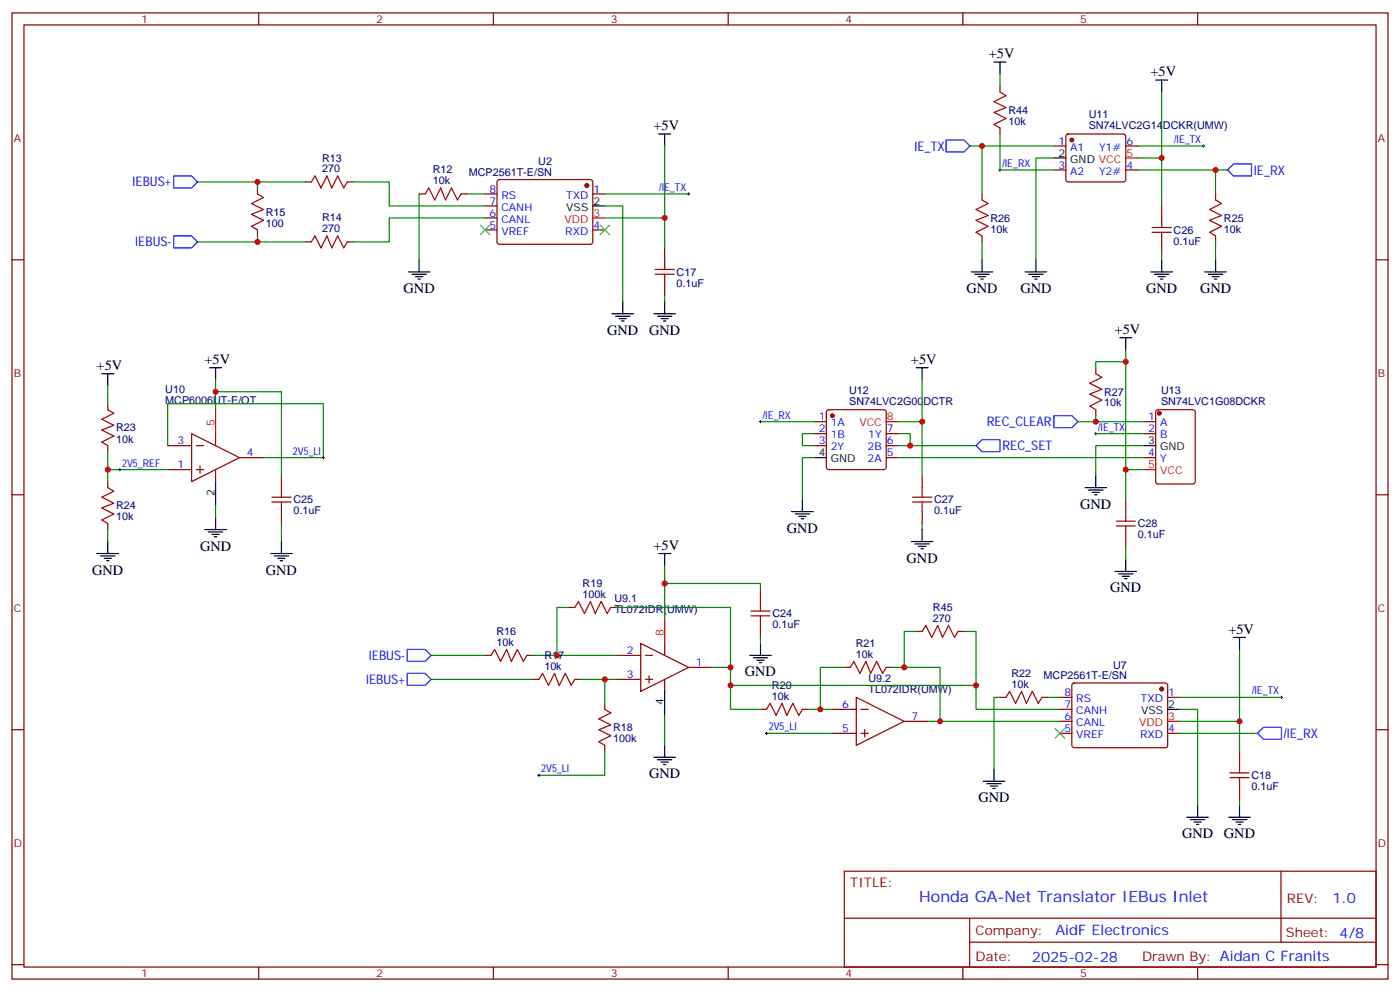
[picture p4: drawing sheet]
<svg xmlns="http://www.w3.org/2000/svg" width="412mm" height="292mm" viewBox="0 0 412 292" stroke-linecap="round" stroke-linejoin="round" font-family="sans-serif">
<g fill="none" stroke="#870000" stroke-width=".35">
<path d="M3.5 3.8h405.4v284.3h-405.4zM7.1 7.3h398.2v277.3h-398.2zM76.2 3.8v3.5M145.3 3.8v3.5M214.5 3.8v3.5M283.6 3.8v3.5M352.8 3.8v3.5M294.6 25.3v1.8M294.6 37.7v1.7M314.2 39.6l.5-.2h16.2l.5 .2 .2 .5v12.7l-.2 .5-.5 .3h-16.2l-.5-.3-.2-.5v-12.7zM75.8 55.3v1.8M90 53.6h1.7"/>
<path d="M102.3 53.6h1.8M123.5 57.1h1.7M135.8 57.1h1.8M142.9 57.1h3.5M146.6 53.1l.5-.3 27.1 .1 .4 .7v17.9l-.7 .4-27.1-.1-.4-.6v-17.6zM174.6 57.1h3.6M289.3 57.1v1.7M310.4 43h3.6M310.4 50h3.6M331.6 43h3.5M331.6 50h3.5M358.1 57.1v1.7"/>
<path d="M3.5 76.5h3.6M75.8 67.7v1.7M90 71.2h1.7M102.3 71.2h1.8M142.9 67.7h3.5M142.9 64.1h3.5M142.9 60.6h3.5M174.6 67.7h3.6M195.8 73v3.5M289.3 69.4v1.8M342.2 60.6v3.5M342.2 71.2v3.5"/>
<path d="M358.1 69.4v1.8M405.3 76.5h3.6M195.8 83.5v3.6M31.7 118.8v1.8M322.8 108.2v1.8M31.7 131.2v1.7M49.4 131.2h7M49.4 138.2h7M56.4 127.6l14.2 7.1-14.2 7zM57.9 131.2h2.1M57.9 138.2h2.1M58.9 137.2v2.1"/>
<path d="M63.5 127.6v3.6M63.5 138.2v3.5M70.6 134.7h7M82.9 140v3.5M239.9 131.2h3.5M239.9 124.1h3.5M239.9 127.6h3.5M243.7 120.8l.4-.2h16.2l.5 .2 .3 .5v16.2l-.3 .5-.5 .2h-16.2l-.5-.2-.2-.5v-16.2zM261.1 131.2h3.5M261.1 134.7h3.5M261.1 127.6h3.5M271.6 140v3.5"/>
<path d="M322.8 120.6v1.7M336.9 134.7h3.5M336.9 124.1h3.5M336.9 127.6h3.5M340.7 120.8l.4-.2h10.3l.6 .4 .1 20.7-.5 .7-10.5 .1-.6-.5-.1-20.7zM3.5 145.6h3.6M31.7 141.7v1.8M31.7 154.1v1.8M82.9 150.6v3.5M271.6 150.6v3.5M331.6 147v3.6M331.6 157.6v3.5"/>
<path d="M405.3 145.6h3.6M167.6 178.8h1.7M179.9 178.8h1.8M224 173.5v3.5M142.9 192.9h1.7M155.2 192.9h1.8M157 200h1.7M169.3 200h1.8M181.7 192.9h7M181.7 200h7M188.7 189.4l14.1 7-14.1 7.1zM190.1 192.9h2.2"/>
<path d="M190.1 200h2.2M191.2 198.9v2.1M195.8 189.4v3.5M195.8 200v3.5M202.8 196.4h7.1M224 184.1v3.5M248.7 196.4h1.8M261.1 196.4h1.7M269.9 185.8h1.7M282.2 185.8h1.8M3.5 214.8h3.6M178.2 207v1.8"/>
<path d="M178.2 219.4v1.7M224 208.8h1.8M236.4 208.8h1.7M245.2 215.8h7M245.2 208.8h7M252.2 205.2l14.1 7.1-14.1 7.1zM253.6 215.8h2.2M253.6 208.8h2.2M254.7 214.8v2.1M266.3 212.3h7.1M294.6 205.2h1.7M306.9 205.2h1.8"/>
<path d="M312.2 205.2h3.5M312.2 215.8h3.5M312.2 212.3h3.5M312.2 208.8h3.5M316 201.2l.4-.2 27.1 .1 .5 .6-.1 17.9-.6 .5-27.1-.1-.5-.6v-17.7zM344 205.2h3.5M344 215.8h3.5M405.3 214.8h3.6M365.1 221.1v3.5M365.1 231.7v3.5M248.7 256.4h156.6v28.2h-156.6zM377.3 256.4v20.9"/>
<path d="M248.7 270.2h156.5M285.6 277.3h119.6M285.6 270.2v14.2M3.5 283.9h3.6M76.2 284.6v3.5M145.3 284.6v3.5M214.5 284.6v3.5M283.6 284.6v3.5M352.8 284.6v3.5M405.3 283.9h3.6"/>
</g>
<g fill="#870000" stroke="#870000" stroke-width=".35">
<circle cx="172.9" cy="54.6" r=".53"/>
<circle cx="342.2" cy="202.8" r=".53"/>
<circle cx="315.7" cy="41.2" r=".53"/>
<circle cx="245.2" cy="122.3" r=".53"/>
<circle cx="341.5" cy="121.6" r=".53"/>
</g>
<g fill="none" stroke="#000" stroke-width=".35">
<path d="M292.8 18.3h3.5M294.6 18.3v3.5M194 39.4h3.6M195.8 39.4v3.6M340.4 23.6h3.6M342.2 23.6v3.5M310.4 46.5h3.6M123.5 76.5v3.5M174.6 60.6h3.6M289.3 76.5v3.5M305.2 76.5v3.5M342.2 76.5v3.5"/>
<path d="M358.1 76.5v3.5M120.3 80h6.3M121.4 80.7h4.2M122.4 81.4h2.1M123.1 82.1h.7M180.3 92.4h6.3M181.3 93.1h4.3M182.4 93.8h2.1M183.1 94.5h.7M183.4 88.8v3.6M192.6 92.4h6.4M193.7 93.1h4.2"/>
<path d="M194.7 93.8h2.1M195.4 94.5h.7M195.8 88.8v3.6M286.1 80h6.4M287.2 80.7h4.2M288.2 81.4h2.1M288.9 82.1h.7M302 80h6.3M303 80.7h4.3M304.1 81.4h2.1M304.8 82.1h.7M329.8 99.4h3.6"/>
<path d="M331.6 99.4v3.5M339 80h6.4M340.1 80.7h4.2M341.1 81.4h2.2M341.8 82.1h.7M354.9 80h6.3M356 80.7h4.2M357 81.4h2.1M357.7 82.1h.7M30 110h3.5M31.7 110v3.5M61.7 108.2h3.6"/>
<path d="M63.5 108.2v3.6M269.9 108.2h3.5M271.6 108.2v3.6M239.9 134.7h3.5M322.8 140v3.5M336.9 131.2h3.5M31.7 159.4v3.5M60.3 155.9h6.4M61.4 156.6h4.2M62.4 157.3h2.2M63.1 158h.8M63.5 141.7v7.1"/>
<path d="M63.5 152.3v3.6M82.9 159.4v3.5M233.2 150.6h6.3M234.2 151.3h4.3M235.3 152h2.1M236 152.7h.7M236.4 147v3.6M268.5 159.4h6.3M271.6 155.9v3.5M319.6 143.5h6.4M320.7 144.2h4.2M321.7 144.9h2.1"/>
<path d="M322.4 145.6h.7M28.6 162.9h6.3M29.6 163.6h4.3M30.7 164.3h2.1M31.4 165h.7M79.7 162.9h6.4M80.8 163.6h4.2M81.8 164.3h2.2M82.5 165h.8M194 162.9h3.6M195.8 162.9v3.5M269.5 160.1h4.3"/>
<path d="M270.6 160.8h2.1M271.3 161.5h.7M328.4 168.2h6.4M329.5 168.9h4.2M330.6 169.6h2.1M331.3 170.3h.7M331.6 164.7v3.5M220.8 192.9h6.4M221.9 193.6h4.2M223 194.3h2.1M223.7 195h.7M224 189.4v3.5"/>
<path d="M363.4 187.6h3.5M365.1 187.6v3.5M195.8 203.5v7M195.8 219.4v3.5M344 208.8h3.5M192.6 222.9h6.4M193.7 223.6h4.2M194.7 224.3h2.1M195.4 225h.7M289.6 229.9h6.4M290.7 230.6h4.2M291.7 231.4h2.2"/>
<path d="M292.5 232.1h.7M292.8 226.4v3.5M352.8 237v3.5M365.1 237v3.5M349.6 240.5h6.4M350.7 241.2h4.2M351.7 241.9h2.1M352.4 242.6h.7M361.9 240.5h6.4M363 241.2h4.2M364.1 241.9h2.1M364.8 242.6h.7"/>
</g>
<path d="M331.6 46.5h3.5M174.6 64.1h3.6M63.5 120.6v7M261.1 124.1h3.5M336.9 138.2h3.5M195.8 182.3v7.1M344 212.3h3.5" fill="none" stroke="#f00" stroke-width=".35"/>
<g fill="none" stroke="#008700" stroke-width=".35">
<path d="M294.6 39.4v10.6h15.8M294.6 21.8v3.5M342.2 27.1v19.4h-7.1M58.2 53.6h31.8M75.8 53.6v1.7M104.1 53.6h10.6v7h28.2M123.5 57.1v19.4M137.6 57.1h5.3M178.2 57.1h24.6M195.8 43v21.1h-17.6M285.8 43h24.6M289.3 43v14.1"/>
<path d="M310.4 46.5h-5.2v30M335.1 43h19.4M335.1 50h26.5M342.2 46.5v14.1M358.1 50v7.1M58.2 71.2h31.8M75.8 69.4v1.8M142.9 64.1h-28.2v7.1h-10.6M178.2 60.6h5.2v28.2M195.8 64.1v8.9M289.3 71.2v5.3M342.2 74.7v1.8"/>
<path d="M358.1 71.2v5.3M195.8 87.1v1.7M31.7 113.5v5.3M63.5 115.3h19.4v24.7M63.5 111.8v8.8M271.6 111.8v12.3h-7M331.6 106.5h-8.8v1.7M331.6 102.9v35.3M31.7 132.9v5.3M49.4 131.2v-12.4h45.8v15.9h-17.6M49.4 138.2h-17.7v3.5M224 124.1h15.9"/>
<path d="M239.9 134.7h-3.5v12.3M239.9 127.6h-3.5v3.6h3.5M264.6 127.6h3.5v3.6h-3.5M264.6 134.7h72.3M268.1 131.2h19.4M271.6 124.1v15.9M317.5 124.1h19.4M322.8 122.3v1.8M322.8 127.6h14.1M336.9 138.2h-5.3v8.8M336.9 131.2h-14.1v8.8M31.7 155.9v3.5"/>
<path d="M63.5 148.8v3.5M82.9 154.1v5.3M271.6 154.1v1.8M167.6 178.8h-3.6v14.1M181.7 178.8h33.5v17.6h-5.3M195.8 171.7h28.2v1.8M195.8 166.4v15.9M331.6 161.1v3.6M127 192.9h15.9M127 200h30M157 192.9h24.7M171.1 200h10.6"/>
<path d="M178.2 200v7M215.2 196.4v12.4h8.8M224 187.6v1.8M248.7 196.4h-7v12.4M262.8 196.4h14.1v15.9h-3.5M269.9 185.8h-3.6v10.6M284 185.8h3.5v15.9M365.1 191.1v21.2h-17.6M195.8 210.5v8.9M215.2 201.7h72.3v7.1h24.7M225.8 215.8h19.4M238.1 208.8h7.1"/>
<path d="M276.9 212.3h35.3M294.6 205.2h-1.8v21.2M308.7 205.2h3.5M347.5 208.8h5.3v28.2M347.5 205.2h30M347.5 215.8h22.9M365.1 212.3v8.8M178.2 221.1v7.1h-19.5M365.1 235.2v1.8"/>
</g>
<g fill="none" stroke="#a10000" stroke-width=".35">
<path d="M294.6 27.1l1.7 1.1-3.5 1.7 3.5 1.8-3.5 1.4 3.5 1.8-3.5 1.7 1.8 1.1M75.8 57.1l1.8 1-3.5 1.8 3.5 1.8-3.5 1.4 3.5 1.7-3.5 1.8 1.7 1.1M91.7 53.6l1.1-1.8 1.7 3.5 1.8-3.5 1.4 3.5 1.8-3.5 1.7 3.5 1.1-1.7M125.2 57.1l1.1-1.8 1.8 3.5 1.7-3.5 1.4 3.5 1.8-3.5 1.8 3.5 1-1.7M289.3 58.8l1.7 1.1-3.5 1.8 3.5 1.7-3.5 1.4 3.5 1.8-3.5 1.8 1.8 1M358.1 58.8l1.7 1.1-3.5 1.8 3.5 1.7-3.5 1.4 3.5 1.8-3.5 1.8 1.8 1M91.7 71.2l1.1-1.8 1.7 3.6 1.8-3.6 1.4 3.6 1.8-3.6 1.7 3.6 1.1-1.8M193 79.3h5.6M195.8 76.5v2.8M339.4 68.4h5.6M339.4 67h5.6M342.2 64.1v2.9"/>
<path d="M342.2 68.4v2.8M193 80.7h5.6M195.8 80.7v2.8M322.8 110l1.8 1.1-3.6 1.7 3.6 1.8-3.6 1.4 3.6 1.8-3.6 1.7 1.8 1.1M31.7 120.6l1.8 1-3.5 1.8 3.5 1.8-3.5 1.4 3.5 1.7-3.5 1.8 1.7 1.1M31.7 143.5l1.8 1.1-3.5 1.7 3.5 1.8-3.5 1.4 3.5 1.8-3.5 1.7 1.7 1.1M80.1 147.7h5.6M80.1 146.3h5.6M82.9 143.5v2.8M82.9 147.7v2.9M268.8 147.7h5.7M268.8 146.3h5.7"/>
<path d="M271.6 143.5v2.8M271.6 147.7v2.9M328.8 154.8h5.6M328.8 153.4h5.6M331.6 150.6v2.8M331.6 154.8v2.8M169.3 178.8l1.1-1.8 1.8 3.6 1.7-3.6 1.4 3.6 1.8-3.6 1.8 3.6 1-1.8M221.2 179.8h5.6M224 177v2.8M144.6 192.9l1.1-1.8 1.8 3.6 1.7-3.6 1.4 3.6 1.8-3.6 1.8 3.6 1-1.8M158.7 200l1.1-1.8 1.8 3.5 1.7-3.5 1.4 3.5 1.8-3.5 1.8 3.5 1-1.7M221.2 181.3h5.6"/>
<path d="M224 181.3v2.8M250.5 196.4l1-1.7 1.8 3.5 1.8-3.5 1.4 3.5 1.7-3.5 1.8 3.5 1.1-1.8M271.6 185.8l1.1-1.7 1.8 3.5 1.7-3.5 1.4 3.5 1.8-3.5 1.8 3.5 1-1.8M178.2 208.8l1.7 1-3.5 1.8 3.5 1.8-3.5 1.4 3.5 1.7-3.5 1.8 1.8 1.1M225.8 208.8l1-1.8 1.8 3.5 1.8-3.5 1.4 3.5 1.7-3.5 1.8 3.5 1.1-1.7M296.3 205.2l1.1-1.7 1.8 3.5 1.7-3.5 1.4 3.5 1.8-3.5 1.8 3.5 1-1.8M362.3 228.9h5.6M362.3 227.5h5.6M365.1 224.6v2.9M365.1 228.9v2.8"/>
</g>
<path d="M51.2 51.8h5.2l1.8 1.8-1.8 1.7h-5.2zM278.7 41.2h5.3l1.8 1.8-1.8 1.7h-5.3zM361.6 50l1.8-1.7h5.3v3.5h-5.3zM51.2 69.4h5.2l1.8 1.8-1.8 1.8h-5.2zM287.5 131.2l1.8-1.8h5.3v3.5h-5.3zM310.4 122.3h5.3l1.8 1.8-1.8 1.8h-5.3zM119.9 191.1h5.3l1.8 1.8-1.8 1.8h-5.3zM119.9 198.2h5.3l1.8 1.8-1.8 1.7h-5.3zM370.4 215.8l1.8-1.7h5.3v3.5h-5.3z" fill="none" stroke="#00f" stroke-width=".35"/>
<path d="M141.5 66.3l2.8 2.8M144.3 66.3l-2.8 2.8M176.7 66.3l2.9 2.8M179.6 66.3l-2.9 2.8M310.8 214.4l2.8 2.8M313.6 214.4l-2.8 2.8" fill="none" stroke="#3c3" stroke-width=".35"/>
<g fill="none" stroke="#000" stroke-width=".29">
<path d="M202.5 57.1h.7M202.8 56.7v.7M294.2 50h.7M294.6 49.7v.7M354.2 43h.7M354.5 42.6v.7M34.9 138.2h.7M35.3 137.9v.7M94.9 134.7h.7M95.2 134.3v.7M223.7 124.1h.7M224 123.8v.7"/>
<path d="M322.4 127.6h.7M322.8 127.3v.7M225.4 215.8h.7M225.8 215.5v.7M377.1 205.2h.7M377.5 204.9v.7M158.4 228.2h.7M158.7 227.8v.7"/>
</g>
<g fill="#c00">
<circle cx="195.8" cy="64.1" r=".88"/>
<circle cx="365.1" cy="212.3" r=".88"/>
<circle cx="75.8" cy="53.6" r=".88"/>
<circle cx="75.8" cy="71.2" r=".88"/>
<circle cx="178.2" cy="200" r=".88"/>
<circle cx="164" cy="192.9" r=".88"/>
<circle cx="215.2" cy="196.4" r=".88"/>
<circle cx="241.7" cy="208.8" r=".88"/>
<circle cx="276.9" cy="212.3" r=".88"/>
<circle cx="215.2" cy="201.7" r=".88"/>
<circle cx="63.5" cy="115.3" r=".88"/>
<circle cx="31.8" cy="138.2" r=".88"/>
<circle cx="342.2" cy="46.5" r=".88"/>
<circle cx="358.1" cy="50" r=".88"/>
<circle cx="289.3" cy="43" r=".88"/>
<circle cx="271.6" cy="124.1" r=".88"/>
<circle cx="268.1" cy="131.2" r=".88"/>
<circle cx="331.6" cy="138.2" r=".88"/>
<circle cx="331.6" cy="106.5" r=".88"/>
<circle cx="322.8" cy="124.1" r=".88"/>
<circle cx="195.8" cy="171.7" r=".88"/>
<circle cx="287.5" cy="201.7" r=".88"/>
<circle cx="266.3" cy="196.4" r=".88"/>
</g>
<text font-size="4.6" fill="#00f" x="270.8" y="265.4">Honda GA-Net Translator IEBus Inlet</text>
<g font-size="4.2">
<text x="291.3" y="17.2">+5V</text>
<text x="338.9" y="22.5">+5V</text>
<text x="192.5" y="38.3">+5V</text>
<text x="118.9" y="86.2">GND</text>
<text x="284.7" y="86.2">GND</text>
<text x="300.6" y="86.2">GND</text>
<text x="337.6" y="86.2">GND</text>
<text x="353.5" y="86.2">GND</text>
<text x="178.9" y="98.5">GND</text>
<text x="191.2" y="98.5">GND</text>
<text x="328.3" y="98.3">+5V</text>
<text x="60.2" y="107.1">+5V</text>
<text x="268.3" y="107.1">+5V</text>
<text x="28.5" y="108.9">+5V</text>
<text x="318.2" y="149.7">GND</text>
<text x="192.5" y="161.8">+5V</text>
<text x="231.8" y="156.7">GND</text>
<text x="58.9" y="162">GND</text>
<text x="267.1" y="165.6">GND</text>
<text x="27.2" y="169.1">GND</text>
<text x="78.3" y="169.1">GND</text>
<text x="327" y="174.4">GND</text>
<text x="361.8" y="186.5">+5V</text>
<text x="219.4" y="199.1">GND</text>
<text x="191.2" y="229.1">GND</text>
<text x="288.2" y="236.1">GND</text>
<text x="348.2" y="246.7">GND</text>
<text x="360.5" y="246.7">GND</text>
</g>
<g font-size="4.2" fill="#00f">
<text x="392.5" y="265.7">1.0</text>
<text x="310.9" y="275.2">AidF Electronics</text>
<text x="304" y="283">2025-02-28</text>
</g>
<g font-size="3.9" fill="#00f">
<text x="269.4" y="44.3">IE_TX</text>
<text x="369.4" y="51.4">IE_RX</text>
<text x="39.1" y="54.9">IEBUS+</text>
<text x="39.9" y="72.5">IEBUS-</text>
<text x="290.7" y="125.4">REC_CLEAR</text>
<text x="295.3" y="132.5">REC_SET</text>
<text x="108.6" y="194.2">IEBUS-</text>
<text x="107.8" y="201.3">IEBUS+</text>
<text x="378.2" y="217.2">/IE_RX</text>
</g>
<g font-size="3.9" fill="#800">
<text x="250.5" y="261">TITLE:</text>
<text x="379.1" y="265.7">REV:</text>
<text x="287.4" y="275.2">Company:</text>
<text x="378.7" y="275.8">Sheet: 4/8</text>
<text x="287.4" y="282.9">Date:</text>
<text x="336.4" y="282.9">Drawn By: Aidan C Franits</text>
</g>
<g font-size="3.2" fill="#800">
<text x="41.6" y="6.8">1</text>
<text x="110.8" y="6.8">2</text>
<text x="179.9" y="6.8">3</text>
<text x="249.1" y="6.8">4</text>
<text x="318.2" y="6.8">5</text>
<text x="4.1" y="41.9">A</text>
<text x="405.9" y="41.9">A</text>
<text x="4.1" y="111.1">B</text>
<text x="405.9" y="111.1">B</text>
<text x="4.1" y="180.2">C</text>
<text x="405.9" y="180.2">C</text>
<text x="4.1" y="249.3">D</text>
<text x="405.9" y="249.3">D</text>
<text x="41.6" y="287.6">1</text>
<text x="110.8" y="287.6">2</text>
<text x="179.9" y="287.6">3</text>
<text x="249.1" y="287.6">4</text>
<text x="318.2" y="287.6">5</text>
</g>
<g font-size="3.2" fill="#000080">
<text x="297" y="33.5">R44</text>
<text x="320.7" y="34.9">U11</text>
<text x="297" y="36.7">10k</text>
<text x="320.7" y="38">SN74LVC2G14DCKR(UMW)</text>
<text x="94.9" y="47.6">R13</text>
<text x="94.9" y="50.7">270</text>
<text x="127.5" y="51">R12</text>
<text x="138.1" y="51.8">MCP2561T-E/SN</text>
<text x="158.6" y="48.6">U2</text>
<text x="127.5" y="54.3">10k</text>
<text x="78.3" y="63.5">R15</text>
<text x="94.9" y="65.1">R14</text>
<text x="291.7" y="65.3">R26</text>
<text x="360.5" y="65.3">R25</text>
<text x="78.3" y="66.7">100</text>
<text x="94.9" y="68.4">270</text>
<text x="291.7" y="68.5">10k</text>
<text x="345.7" y="68.8">C26</text>
<text x="360.5" y="68.5">10k</text>
<text x="345.7" y="72">0.1uF</text>
<text x="199.3" y="81.1">C17</text>
<text x="199.3" y="84.4">0.1uF</text>
<text x="48.7" y="118.8">MCP6006UT-E/OT</text>
<text x="48.7" y="115.6">U10</text>
<text x="250.1" y="119.2">SN74LVC2G00DCTR</text>
<text x="250.1" y="116">U12</text>
<text x="325.3" y="119.6">10k</text>
<text x="325.3" y="116.4">R27</text>
<text x="342" y="119.2">SN74LVC1G08DCKR</text>
<text x="342" y="115.9">U13</text>
<text x="34.2" y="130.2">10k</text>
<text x="34.2" y="127">R23</text>
<text x="34.2" y="149.9">R24</text>
<text x="86.4" y="148.2">C25</text>
<text x="275.2" y="148.2">C27</text>
<text x="34.2" y="153.2">10k</text>
<text x="86.4" y="151.4">0.1uF</text>
<text x="275.2" y="151.4">0.1uF</text>
<text x="335.1" y="155.2">C28</text>
<text x="335.1" y="158.5">0.1uF</text>
<text x="171.6" y="172.8">R19</text>
<text x="171.6" y="176">100k</text>
<text x="181" y="177.3">U9.1</text>
<text x="274.8" y="179.8">R45</text>
<text x="181" y="180.6">TL072IDR(UMW)</text>
<text x="227.5" y="184.9">0.1uF</text>
<text x="227.5" y="181.7">C24</text>
<text x="274.8" y="183">270</text>
<text x="146.2" y="190.1">10k</text>
<text x="146.2" y="186.9">R16</text>
<text x="252.1" y="190.4">R21</text>
<text x="160.3" y="197.1">10k</text>
<text x="160.3" y="194">R17</text>
<text x="252.1" y="193.6">10k</text>
<text x="327.9" y="196.8">U7</text>
<text x="227.4" y="202.8">R20</text>
<text x="255.8" y="200.8">U9.2</text>
<text x="297.9" y="202.4">10k</text>
<text x="297.9" y="199.2">R22</text>
<text x="307.4" y="200">MCP2561T-E/SN</text>
<text x="227.4" y="206">10k</text>
<text x="255.8" y="204">TL072IDR(UMW)</text>
<text x="180.6" y="215.2">R18</text>
<text x="180.6" y="218.4">100k</text>
<text x="368.7" y="232.5">0.1uF</text>
<text x="368.7" y="229.3">C18</text>
</g>
<g font-size="3.2" fill="#00f">
<text x="311.8" y="42.6">1</text>
<text x="315.3" y="44.4">A1</text>
<text x="323.7" y="44.4">Y1#</text>
<text x="331.8" y="42.6">6</text>
<text x="345.9" y="42.1">/IE_TX</text>
<text x="295.3" y="49.1">/IE_RX</text>
<text x="311.8" y="49.7">3</text>
<text x="315.3" y="51.4">A2</text>
<text x="323.7" y="51.4">Y2#</text>
<text x="331.8" y="49.7">4</text>
<text x="144.2" y="56.7">8</text>
<text x="147.7" y="58.5">RS</text>
<text x="166.7" y="58.5">TXD</text>
<text x="174.8" y="56.7">1</text>
<text x="194.2" y="56.2">/IE_TX</text>
<text x="144.2" y="63.8">6</text>
<text x="144.2" y="60.3">7</text>
<text x="147.7" y="65.5">CANL</text>
<text x="147.7" y="62">CANH</text>
<text x="144.2" y="67.3">5</text>
<text x="147.7" y="69.1">VREF</text>
<text x="166.5" y="69.1">RXD</text>
<text x="174.8" y="67.3">4</text>
<text x="224.7" y="123.2">/IE_RX</text>
<text x="241.2" y="123.8">1</text>
<text x="244.7" y="125.5">1A</text>
<text x="338.2" y="123.8">1</text>
<text x="341.7" y="125.5">A</text>
<text x="52.3" y="130.8">3</text>
<text x="241.2" y="127.3">2</text>
<text x="241.2" y="130.8">3</text>
<text x="244.7" y="129">1B</text>
<text x="255.8" y="129">1Y</text>
<text x="261.2" y="130.8">6</text>
<text x="261.2" y="127.3">7</text>
<text x="323.5" y="126.8">/IE_TX</text>
<text x="338.2" y="127.3">2</text>
<text x="341.7" y="129">B</text>
<text x="36" y="137.3">2V5_REF</text>
<text x="52.3" y="137.9">1</text>
<text x="72.7" y="134.3">4</text>
<text x="86.3" y="133.8">2V5_LI</text>
<text x="244.7" y="132.6">2Y</text>
<text x="255.6" y="132.6">2B</text>
<text x="255.6" y="136.1">2A</text>
<text x="261.2" y="134.3">5</text>
<text x="338.2" y="134.3">4</text>
<text x="341.7" y="136.1">Y</text>
<text x="184.6" y="192.5">2</text>
<text x="205" y="196.1">1</text>
<text x="184.6" y="199.6">3</text>
<text x="248.1" y="208.4">6</text>
<text x="313.5" y="208.4">7</text>
<text x="313.5" y="204.9">8</text>
<text x="317" y="206.7">RS</text>
<text x="336.1" y="206.7">TXD</text>
<text x="344.1" y="204.9">1</text>
<text x="368.8" y="204.4">/IE_TX</text>
<text x="226.5" y="214.9">2V5_LI</text>
<text x="248.1" y="215.5">5</text>
<text x="268.5" y="211.9">7</text>
<text x="313.5" y="215.5">5</text>
<text x="313.5" y="211.9">6</text>
<text x="317" y="213.7">CANL</text>
<text x="317" y="210.2">CANH</text>
<text x="344.1" y="215.5">4</text>
<text x="317" y="217.2">VREF</text>
<text x="335.8" y="217.2">RXD</text>
<text x="159.5" y="227.3">2V5_LI</text>
</g>
<g font-size="3.2">
<text x="311.8" y="46.1">2</text>
<text x="315.3" y="47.9">GND VCC</text>
<text x="166.8" y="62">VSS</text>
<text x="174.8" y="60.3">2</text>
<text x="338.2" y="130.8">3</text>
<text x="241.2" y="134.3">4</text>
<text x="244.7" y="136.1">GND</text>
<text x="341.7" y="132.6">GND</text>
<text x="63.1" y="145.9" transform="rotate(-90 63.1 145.9)">2</text>
<text x="195.4" y="207.6" transform="rotate(-90 195.4 207.6)">4</text>
<text x="344.1" y="208.4">2</text>
<text x="336.1" y="210.2">VSS</text>
</g>
<g font-size="3.2" fill="#f00">
<text x="331.8" y="46.1">5</text>
<text x="166.3" y="65.5">VDD</text>
<text x="174.8" y="63.8">3</text>
<text x="63.1" y="125.5" transform="rotate(-90 63.1 125.5)">5</text>
<text x="253.1" y="125.5">VCC</text>
<text x="261.2" y="123.8">8</text>
<text x="338.2" y="137.9">5</text>
<text x="341.7" y="139.6">VCC</text>
<text x="195.4" y="187.3" transform="rotate(-90 195.4 187.3)">8</text>
<text x="335.6" y="213.7">VDD</text>
<text x="344.1" y="211.9">3</text>
</g>
</svg>
